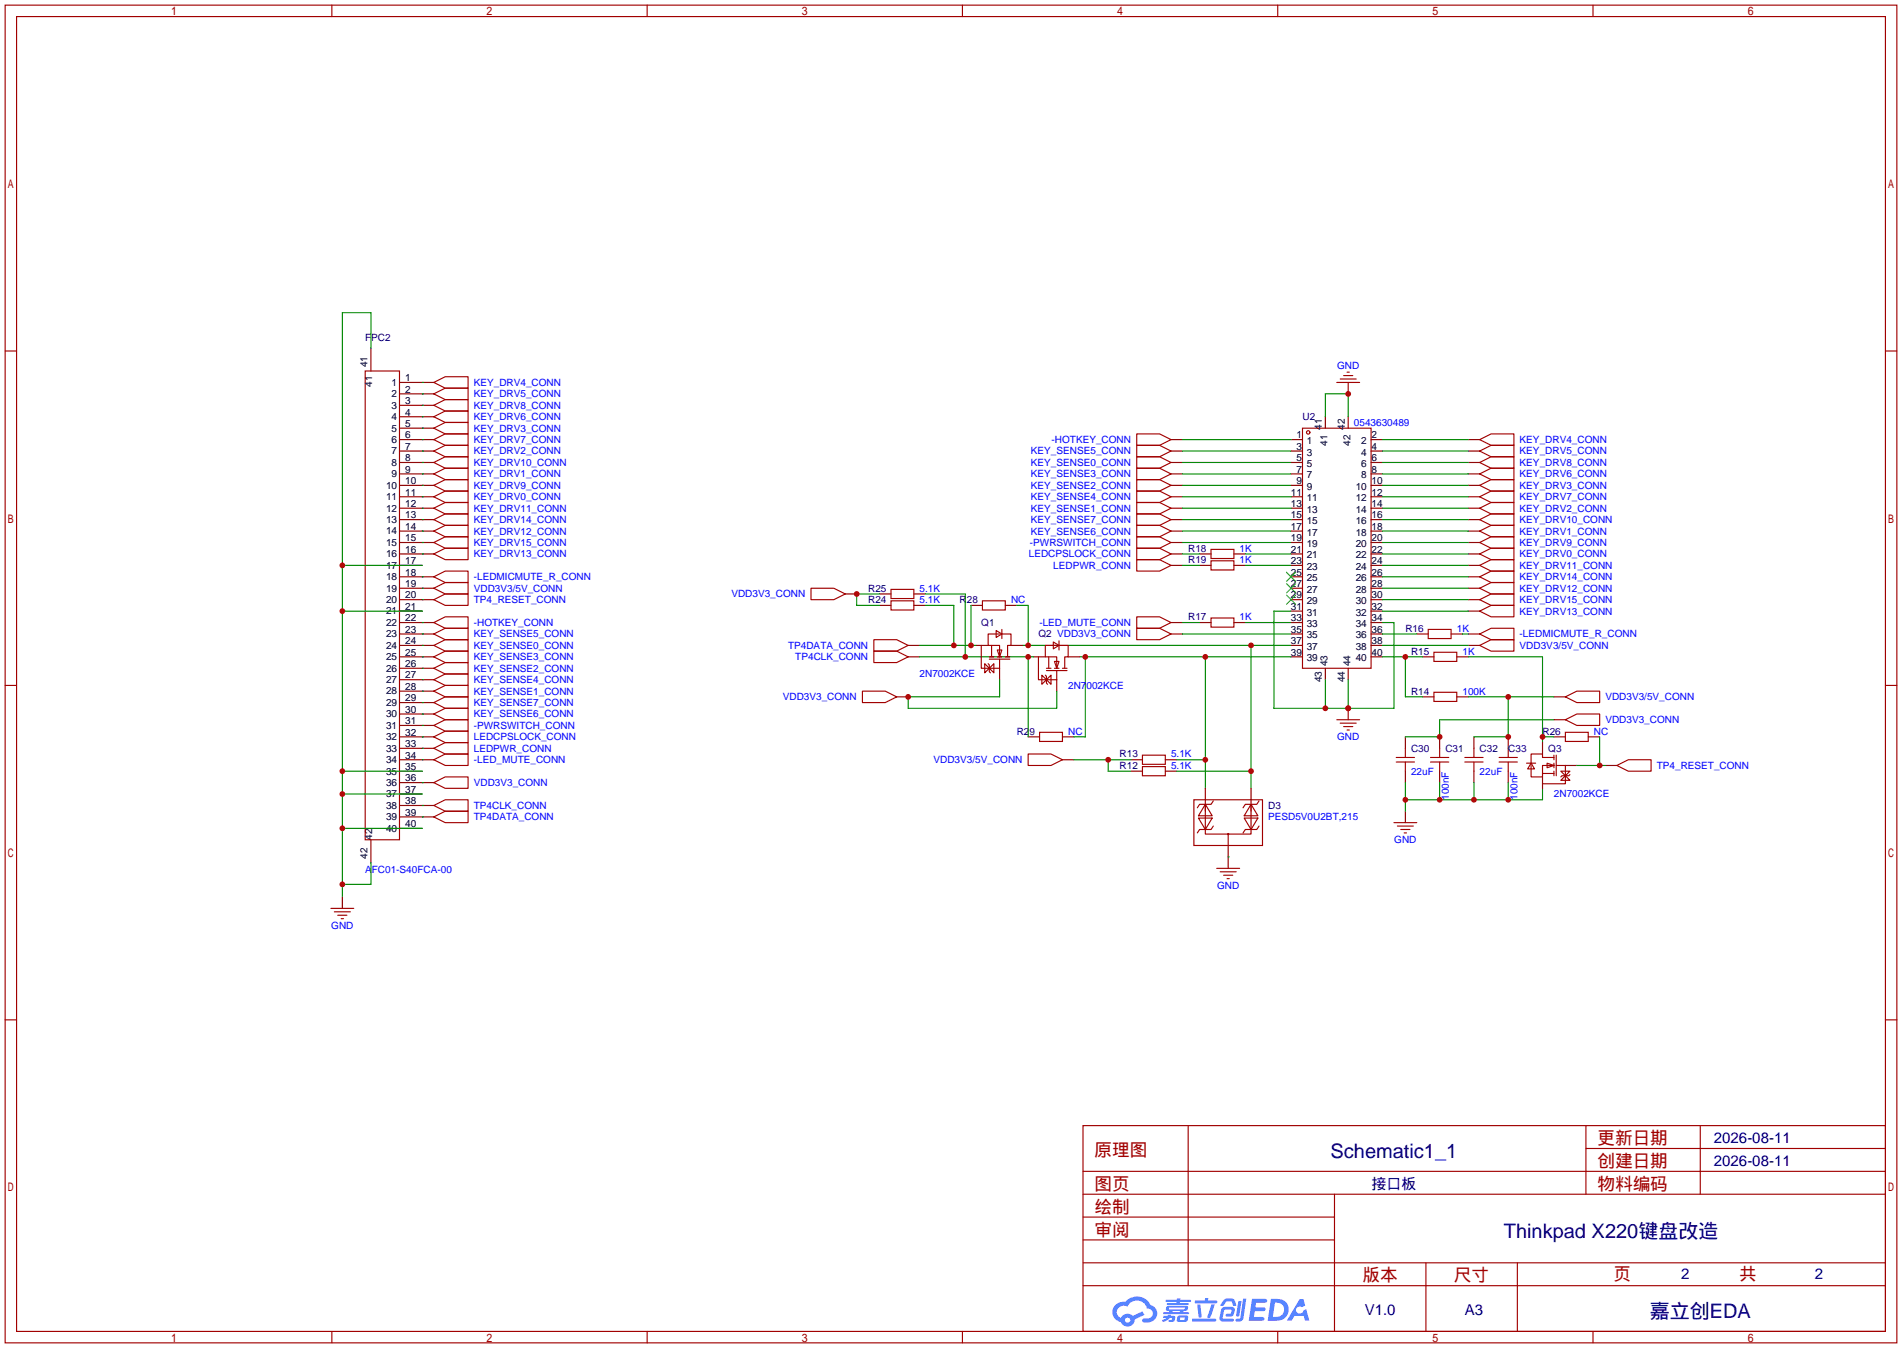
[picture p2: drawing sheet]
<svg xmlns="http://www.w3.org/2000/svg" width="423mm" height="299mm" viewBox="0 0 423 299" stroke-linecap="round" stroke-linejoin="round" font-family="sans-serif">
<g fill="none" stroke="#a10000" stroke-width=".25">
<path d="M1.1 1.1h420.4v297.2h-420.4zM3.7 3.7h415.3v292.1h-415.3zM73.7 1.1v2.6M143.8 1.1v2.6M213.9 1.1v2.6M283.9 1.1v2.6M354 1.1v2.6M1.1 78h2.6M419 78h2.5M1.1 152.3h2.6M419 152.3h2.5M1.1 226.6h2.6"/>
<path d="M419 226.6h2.5M240.7 250.1h178.3v45.7h-178.3zM264 250.1v35.5M352.4 250.1v15.2M352.4 255.1h66.6M377.8 250.1v15.2M240.7 270.4h55.8M240.7 265.3h178.3M240.7 275.5h55.8M240.7 260.2h178.3M296.5 265.3v30.5M73.7 295.8v2.5"/>
<path d="M143.8 295.8v2.5M213.9 295.8v2.5M240.7 285.6h178.3M240.7 280.5h178.3M283.9 295.8v2.5M316.9 280.5v15.3M337.2 280.5v15.3M354 295.8v2.5"/>
</g>
<g fill="#5487ff">
<path d="M278.2 288.5h2.7a.48 .48 0 0 1 .7 .5 .48 .48 0 0 1-.7 .4h-1.8l-.1 1h1.8a.43 .43 0 0 1 .4 .5 .43 .43 0 0 1-.4 .4h-2l-.2 1.3h1.7a.45 .45 0 0 1 .6 .2 .45 .45 0 0 1-.1 .6h-3.3z"/>
<path d="M288.8 288.6h.8l.4 1.4-.7 .4a.84 .84 0 0 0-1.2 .2 .84 .84 0 0 0 .3 1.2 .84 .84 0 0 0 1.2-.4l.1-.3 .6-.3 .7 2.6h-1l-.3-1h-2.1l-.6 1h-1z"/>
<path d="M275.2 289h.7l-.5 3.2a.36 .36 0 0 1-.4 .3 .36 .36 0 0 1-.3-.3z"/>
<path d="M276.2 288.5h.7l-.6 4.3a1.13 1.13 0 0 1-1.7 .6l.1-.4 .8-.1 .1-.1z"/>
<path d="M271.9 288.8l.6-.3h1.1a.77 .77 0 0 1 .8 .5l.3 1-.1 .1h-.6l-.3-.9-.2-.1h-1l-.7 1h-.6z"/>
<path d="M271.5 290.7l.5-.4h1.7a.81 .81 0 0 1 .7 .5 .81 .81 0 0 1-.2 .9 .81 .81 0 0 1-.9 .8h-.6a.32 .32 0 0 1-.3-.4 .32 .32 0 0 1 .3-.2l.8-.1 .2-.8h-1.7l-.3 1.9 2.2 .1a.32 .32 0 0 1 .3 .3 .32 .32 0 0 1-.4 .3h-2.2l-.5-.3-.1-.5z"/>
<path d="M264.9 293h5.1a.33 .33 0 0 1 .3 .3 .33 .33 0 0 1-.4 .3h-4.9l-.1-.1z"/>
<path d="M269.2 289.8h.7l-.6 2a.98 .98 0 0 1-.7 1l-.3-.3z"/>
<path d="M266 289.8h.7l.3 2.6a.34 .34 0 0 1-.3 .4 .34 .34 0 0 1-.3-.3z"/>
<path d="M265.5 288.9h2.2l.2-.5h.6l-.1 .5h1.8a.32 .32 0 0 1 .3 .4 .32 .32 0 0 1-.3 .3h-4.5l-.2-.2z"/>
<path d="M258.5 292.3h1l.1-.2h.6l-.1 .2 .9 .1 .1 .1-.1 1-1.3 .2v-.5h.7v-.4a.68 .68 0 0 0-.9 .4l-1.1 .5-.2-.4 1-.5h-.7z"/>
<path d="M259.1 288.8h2.4l.1-.4h.7l-.1 .4h2.2l.3 .2-.3 .2h-2.2l-.1 .3h1.8l.3 .2-.3 .2h-4.5l-.1-.4h2.1v-.3h-2.2l-.2-.1z"/>
<path d="M282.4 288.5l-.7 4.9h1.7a2.5 2.5 0 0 0 3-2.5 2.5 2.5 0 0 0-3.1-2.4zM283.3 289.4a1.61 1.61 0 0 1 2.1 1.4 1.61 1.61 0 0 1-1.9 1.8h-.7z"/>
<path d="M259.2 290.3l-.1 .8 .7 .1 .1 .3h-1.4l.1 .4h5.4l.2-.1-.2-.3h-1.1l.1-.3a.7 .7 0 0 0 .9-.2 .7 .7 0 0 0-.1-.9h-4.1zM259.8 290.5l3.5 .1-.2 .3h-3.2zM260.6 291.2h1.6l-.1 .3h-1.5z"/>
<path d="M261.7 292.4a1.05 1.05 0 0 0 0 1.2 2.91 2.91 0 0 0 2.1-.1 .98 .98 0 0 0 .1-1.2l-1.7-.1zM262.3 292.7h.8l.1 .4-.2 .2-.8-.1z"/>
<path d="M247.9 289.9a2.23 2.23 0 0 0-.6 2.3 2.23 2.23 0 0 0 1.8 1.5 1.58 1.58 0 0 0 1.7 1 1.58 1.58 0 0 0 1.3-1.6l2.2-1-.5-.8-2.1 1a1.65 1.65 0 0 0-2.6 .5 1.47 1.47 0 0 1-.7-2.1 1.47 1.47 0 0 1 2.2-.4 2.3 2.3 0 0 1 2.3-1.4 2.3 2.3 0 0 1 2 1.8 1.12 1.12 0 0 1 1.3 1 1.12 1.12 0 0 1-1.1 1.2h-.7a.45 .45 0 0 0-.6 .4 .45 .45 0 0 0 .4 .5 2.21 2.21 0 0 0 2.3-.6 2.21 2.21 0 0 0 .5-2.2 2.13 2.13 0 0 0-1.4-1.1 3.3 3.3 0 0 0-5.5-.7l-1.2 .1zM250 293.3a.6 .6 0 0 1 1.2 0 .6 .6 0 0 1-1.2 0z"/>
</g>
<g fill="none" stroke="#a10000" stroke-width=".25">
<path d="M96.4 85l2.5-1.3h5.1v2.5h-5.1zM96.4 97.7l2.5-1.3h5.1v2.5h-5.1zM96.4 95.1l2.5-1.2h5.1v2.5h-5.1zM96.4 90l2.5-1.2h5.1v2.5h-5.1zM96.4 92.6l2.5-1.3h5.1v2.6h-5.1zM96.4 87.5l2.5-1.3h5.1v2.6h-5.1zM252.6 98.9h5.1l2.5 1.3-2.5 1.3h-5.1zM252.6 96.4h5.1l2.5 1.3-2.5 1.2h-5.1zM289.4 95.1h15.3v53.4h-15.3zM328.8 97.7l2.5-1.3h5.1v2.5h-5.1zM96.4 118l2.5-1.3h5.1v2.6h-5.1zM96.4 100.2l2.5-1.3h5.1v2.6h-5.1z"/>
<path d="M96.4 107.8l2.5-1.2h5.1v2.5h-5.1zM96.4 105.3l2.5-1.3h5.1v2.6h-5.1zM96.4 102.7l2.5-1.2h5.1v2.5h-5.1zM96.4 112.9l2.5-1.3h5.1v2.6h-5.1zM96.4 110.4l2.5-1.3h5.1v2.5h-5.1zM96.4 115.4l2.5-1.2h5.1v2.5h-5.1zM252.6 111.6h5.1l2.5 1.3-2.5 1.3h-5.1zM252.6 106.6h5.1l2.5 1.2-2.5 1.3h-5.1zM252.6 109.1h5.1l2.5 1.3-2.5 1.2h-5.1zM252.6 104h5.1l2.5 1.3-2.5 1.3h-5.1zM252.6 101.5h5.1l2.5 1.2-2.5 1.3h-5.1zM252.6 114.2h5.1l2.5 1.2-2.5 1.3h-5.1z"/>
<path d="M252.6 116.7h5.1l2.5 1.3-2.5 1.3h-5.1zM252.6 119.3h5.1l2.5 1.2-2.5 1.3h-5.1zM328.8 110.4l2.5-1.3h5.1v2.5h-5.1zM328.8 105.3l2.5-1.3h5.1v2.6h-5.1zM328.8 102.7l2.5-1.2h5.1v2.5h-5.1zM328.8 100.2l2.5-1.3h5.1v2.6h-5.1zM328.8 118l2.5-1.3h5.1v2.6h-5.1zM328.8 112.9l2.5-1.3h5.1v2.6h-5.1zM328.8 115.4l2.5-1.2h5.1v2.5h-5.1zM328.8 107.8l2.5-1.2h5.1v2.5h-5.1zM96.4 130.7l2.5-1.3h5.1v2.6h-5.1zM96.4 123.1l2.5-1.3h5.1v2.5h-5.1z"/>
<path d="M96.4 120.5l2.5-1.2h5.1v2.5h-5.1zM96.4 138.3l2.5-1.3h5.1v2.6h-5.1zM96.4 133.2l2.5-1.2h5.1v2.5h-5.1zM96.4 128.1l2.5-1.2h5.1v2.5h-5.1zM180.2 130.7h5.1l2.5 1.3-2.5 1.2h-5.1zM198 133.5h5.1v2h-5.1zM198 130.9h5.1v2.1h-5.1zM218.3 133.5h5.1v2h-5.1zM252.6 139.6h5.1l2.5 1.2-2.5 1.3h-5.1zM252.6 124.3h5.1l2.5 1.3-2.5 1.3h-5.1zM252.6 137h5.1l2.5 1.3-2.5 1.3h-5.1zM252.6 121.8h5.1l2.5 1.3-2.5 1.2h-5.1z"/>
<path d="M269.1 137.3h5.1v2h-5.1zM269.1 122h5.1v2.1h-5.1zM269.1 124.6h5.1v2h-5.1zM317.4 139.8h5.1v2.1h-5.1zM328.8 120.5l2.5-1.2h5.1v2.5h-5.1zM328.8 133.2l2.5-1.2h5.1v2.5h-5.1zM328.8 135.8l2.5-1.3h5.1v2.5h-5.1zM328.8 130.7l2.5-1.3h5.1v2.6h-5.1zM328.8 123.1l2.5-1.3h5.1v2.5h-5.1zM328.8 125.6l2.5-1.3h5.1v2.6h-5.1zM328.8 128.1l2.5-1.2h5.1v2.5h-5.1zM96.4 151l2.5-1.3h5.1v2.6h-5.1z"/>
<path d="M96.4 158.6l2.5-1.2h5.1v2.5h-5.1zM96.4 140.8l2.5-1.2h5.1v2.5h-5.1zM96.4 153.5l2.5-1.2h5.1v2.5h-5.1zM96.4 156.1l2.5-1.3h5.1v2.6h-5.1zM96.4 148.5l2.5-1.3h5.1v2.5h-5.1zM96.4 143.4l2.5-1.3h5.1v2.6h-5.1zM96.4 145.9l2.5-1.2h5.1v2.5h-5.1zM191.6 153.5h5.1l2.6 1.3-2.6 1.3h-5.1zM194.2 142.1h5.1l2.5 1.3-2.5 1.3h-5.1zM194.2 144.7h5.1l2.5 1.2-2.5 1.3h-5.1zM318.6 153.8h5.1v2h-5.1zM318.6 144.9h5.1v2h-5.1z"/>
<path d="M328.8 143.4l2.5-1.3h5.1v2.6h-5.1zM328.8 140.8l2.5-1.2h5.1v2.5h-5.1zM347.9 159.9l2.5-1.3h5.1v2.6h-5.1zM347.9 154.8l2.5-1.3h5.1v2.6h-5.1zM96.4 173.9l2.5-1.3h5.1v2.5h-5.1zM96.4 163.7l2.5-1.3h5.1v2.6h-5.1zM96.4 168.8l2.5-1.3h5.1v2.6h-5.1zM96.4 161.2l2.5-1.3h5.1v2.5h-5.1zM96.4 178.9l2.5-1.2h5.1v2.5h-5.1zM96.4 166.2l2.5-1.2h5.1v2.5h-5.1zM228.5 167.5h5.1l2.5 1.3-2.5 1.3h-5.1zM231 162.7h5.1v2h-5.1z"/>
<path d="M253.9 170.3h5.1v2h-5.1zM253.9 167.8h5.1v2h-5.1zM310.3 169.3h4M310.3 168.3h4M312.3 166.2v2.1M312.3 169.3v2M317.9 169.3h4M317.9 168.3h4M319.9 166.2v2.1M319.9 169.3v2M325.5 169.3h4.1M325.5 168.3h4.1"/>
<path d="M327.5 166.2v2.1M327.5 169.3v2M333.1 169.3h4.1M333.1 168.3h4.1M335.2 166.2v2.1M335.2 169.3v2M347.9 162.7h5v2h-5zM359.3 170.1l2.5-1.3h5.1v2.5h-5.1zM96.4 181.5l2.5-1.3h5.1v2.6h-5.1z"/>
<circle cx="290.7" cy="96.1" r=".38"/>
</g>
<g fill="none" stroke="#870000" stroke-width=".25">
<path d="M93.9 97.7h2.5M93.9 85h2.5M93.9 95.1h2.5M93.9 90h2.5M93.9 92.6h2.5M93.9 87.5h2.5M260.2 97.7h2.6M286.9 97.7h2.5M294.5 92.6v2.5M299.6 92.6v2.5M304.7 97.7h2.5M326.3 97.7h2.5"/>
<path d="M93.9 100.2h2.5M93.9 102.7h2.5M93.9 105.3h2.5M93.9 107.8h2.5M93.9 110.4h2.5M93.9 112.9h2.5M93.9 115.4h2.5M93.9 118h2.5M260.2 100.2h2.6M260.2 102.7h2.6M260.2 105.3h2.6M260.2 107.8h2.6"/>
<path d="M260.2 110.4h2.6M260.2 112.9h2.6M260.2 115.4h2.6M260.2 118h2.6M286.9 100.2h2.5M286.9 102.7h2.5M286.9 105.3h2.5M286.9 107.8h2.5M286.9 110.4h2.5M286.9 112.9h2.5M286.9 115.4h2.5M286.9 118h2.5"/>
<path d="M304.7 100.2h2.5M304.7 102.7h2.5M304.7 105.3h2.5M304.7 107.8h2.5M304.7 110.4h2.5M304.7 112.9h2.5M304.7 115.4h2.5M304.7 118h2.5M326.3 100.2h2.5M326.3 102.7h2.5M326.3 105.3h2.5M326.3 107.8h2.5"/>
<path d="M326.3 110.4h2.5M326.3 112.9h2.5M326.3 115.4h2.5M326.3 118h2.5M93.9 120.5h2.5M93.9 123.1h2.5M93.9 128.1h2.5M93.9 130.7h2.5M93.9 133.2h2.5M93.9 138.3h2.5M187.8 132h2.6M195.5 134.5h2.5"/>
<path d="M195.5 132h2.5M203.1 134.5h2.5M203.1 132h2.5M215.8 134.5h2.5M223.4 134.5h2.5M260.2 120.5h2.6M260.2 123.1h2.6M260.2 125.6h2.6M260.2 138.3h2.6M266.6 123.1h2.5M266.6 125.6h2.5M266.6 138.3h2.5"/>
<path d="M274.2 123.1h2.5M274.2 125.6h2.5M274.2 138.3h2.5M286.9 120.5h2.5M286.9 123.1h2.5M286.9 125.6h2.5M286.9 128.1h2.5M286.9 130.7h2.5M286.9 133.2h2.5M286.9 135.8h2.5M286.9 138.3h2.5M304.7 120.5h2.5"/>
<path d="M304.7 123.1h2.5M304.7 125.6h2.5M304.7 128.1h2.5M304.7 130.7h2.5M304.7 133.2h2.5M304.7 135.8h2.5M304.7 138.3h2.5M326.3 120.5h2.5M326.3 123.1h2.5M326.3 125.6h2.5M326.3 128.1h2.5M326.3 130.7h2.5"/>
<path d="M326.3 133.2h2.5M326.3 135.8h2.5M93.9 140.8h2.5M93.9 143.4h2.5M93.9 145.9h2.5M93.9 151h2.5M93.9 158.6h2.5M93.9 153.5h2.5M93.9 156.1h2.5M93.9 148.5h2.5M199.3 154.8h2.5M201.8 143.4h2.5"/>
<path d="M201.8 145.9h2.5M260.2 140.8h2.6M286.9 140.8h2.5M286.9 143.4h2.5M286.9 145.9h2.5M294.5 148.5v2.5M299.6 148.5v2.5M304.7 140.8h2.5M304.7 143.4h2.5M304.7 145.9h2.5M314.8 140.8h2.6M316.1 145.9h2.5"/>
<path d="M316.1 154.8h2.5M322.5 140.8h2.5M323.7 145.9h2.6M323.7 154.8h2.6M326.3 140.8h2.5M326.3 143.4h2.5M345.3 154.8h2.6M345.3 159.9h2.6M93.9 168.8h2.5M93.9 163.7h2.5M93.9 173.9h2.5M93.9 161.2h2.5"/>
<path d="M93.9 178.9h2.5M93.9 166.2h2.5M228.5 163.7h2.5M236.1 168.8h2.5M236.1 163.7h2.5M251.3 171.3h2.6M251.3 168.8h2.6M259 171.3h2.5M259 168.8h2.5M312.3 163.7v2.5M312.3 171.3v2.6M319.9 163.7v2.5"/>
<path d="M319.9 171.3v2.6M327.5 163.7v2.5M327.5 171.3v2.6M335.2 163.7v2.5M335.2 171.3v2.6M345.3 163.7h2.6M352.9 163.7h2.6M356.7 170.1h2.6M93.9 181.5h2.5"/>
</g>
<path d="M285.9 127.1l2 2.1M285.9 129.7l2 2M285.9 132.2l2 2M287.9 127.1l-2 2.1M287.9 129.7l-2 2M287.9 132.2l-2 2" fill="none" stroke="#3c3" stroke-width=".25"/>
<path d="M286.9 135.8h-3.8v21.6h26.7v-19.1h-2.6M294.5 151v6.4M299.6 151v6.4" fill="none" stroke="#008700" stroke-width=".25"/>
<g fill="#c00">
<circle cx="299.6" cy="157.4" r=".63"/>
<circle cx="294.5" cy="157.4" r=".63"/>
</g>
<path d="M299.6 157.4v2.5" fill="none" stroke="#870000" stroke-width=".25"/>
<circle cx="299.6" cy="157.4" r=".63" fill="#c00"/>
<path d="M297.1 159.9h5M297.8 160.7h3.6M298.6 161.4h2M299.3 162.2h.5M270.4 192.9h5.1M271.1 193.7h3.6M271.9 194.4h2M272.7 195.2h.5M309.8 182.8h5M310.5 183.5h3.6M311.3 184.3h2M312 185h.5" fill="none" stroke="#a10000" stroke-width=".25"/>
<path d="M299.6 85v2.5M272.9 190.4v2.5M312.3 180.2v2.6" fill="none" stroke="#870000" stroke-width=".25"/>
<path d="M294.5 92.6v-5.1h5.1v5.1" fill="none" stroke="#008700" stroke-width=".25"/>
<circle cx="299.6" cy="87.5" r=".63" fill="#c00"/>
<path d="M297.1 85h5M297.8 84.2h3.6M298.6 83.4h2M299.3 82.7h.5" fill="none" stroke="#a10000" stroke-width=".25"/>
<g fill="none" stroke="#008700" stroke-width=".25">
<path d="M262.8 97.7h24.1M307.2 97.7h19.1M262.8 100.2h24.1M307.2 100.2h19.1M307.2 102.7h19.1M307.2 105.3h19.1M307.2 107.8h19.1M307.2 110.4h19.1M307.2 112.9h19.1M307.2 115.4h19.1M307.2 118h19.1M307.2 120.5h19.1"/>
<path d="M307.2 123.1h19.1M307.2 125.6h19.1M307.2 128.1h19.1M307.2 130.7h19.1M307.2 133.2h19.1M307.2 135.8h19.1M307.2 140.8h7.6M307.2 143.4h19.1M307.2 145.9h8.9M312.3 145.9v8.9h3.8M325 140.8h1.3"/>
</g>
<circle cx="312.3" cy="145.9" r=".63" fill="#c00"/>
<path d="M326.3 145.9h16.5v19.1M342.8 163.7h2.5" fill="none" stroke="#008700" stroke-width=".25"/>
<circle cx="342.8" cy="163.7" r=".63" fill="#c00"/>
<path d="M205.6 134.5h6.4v8.9M215.8 134.5v8.9M204.3 143.4h12.7" fill="none" stroke="#008700" stroke-width=".25"/>
<g fill="#c00">
<circle cx="212" cy="143.4" r=".63"/>
<circle cx="215.8" cy="143.4" r=".63"/>
</g>
<path d="M225.9 134.5h2.6v8.9M227.2 143.4h59.7M278 143.4v31.7M261.5 171.3h16.5" fill="none" stroke="#008700" stroke-width=".25"/>
<g fill="#c00">
<circle cx="278" cy="171.3" r=".63"/>
<circle cx="278" cy="143.4" r=".63"/>
<circle cx="228.5" cy="143.4" r=".63"/>
</g>
<path d="M205.6 132h8.9v13.9M204.3 145.9h25.4M228.5 145.9v17.8" fill="none" stroke="#008700" stroke-width=".25"/>
<g fill="#c00">
<circle cx="214.5" cy="145.9" r=".63"/>
<circle cx="228.5" cy="145.9" r=".63"/>
</g>
<path d="M239.9 145.9h47M241.2 145.9v17.8h-2.6M267.8 145.9v29.2M261.5 168.8h6.3" fill="none" stroke="#008700" stroke-width=".25"/>
<g fill="#c00">
<circle cx="267.8" cy="145.9" r=".63"/>
<circle cx="267.8" cy="168.8" r=".63"/>
<circle cx="241.2" cy="145.9" r=".63"/>
</g>
<g fill="none" stroke="#008700" stroke-width=".25">
<path d="M262.8 102.7h24.1M262.8 105.3h24.1M262.8 107.8h24.1M262.8 110.4h24.1M262.8 112.9h24.1M262.8 115.4h24.1M262.8 118h24.1M262.8 138.3h3.8M262.8 125.6h3.8M262.8 123.1h3.8M262.8 120.5h24.1M276.7 138.3h10.2"/>
<path d="M276.7 125.6h10.2M276.7 123.1h10.2M262.8 140.8h24.1M238.6 168.8h12.7M246.3 168.8v2.5h5"/>
</g>
<g fill="none" stroke="#a10000" stroke-width=".25">
<path d="M265.3 177.7h15.2v10.1h-15.2zM267.8 178.7l1.6 2.5h-3.1zM267.8 178.7v6.6h10.2v-6.4M267.8 177.7v2.5M269.6 177.9l-.5 .8h-2.5l-.5 .8M278 178.7l1.5 2.5h-3zM278 177.7v2.5M279.8 177.9l-.5 .8h-2.6l-.5 .8M266.3 181.7h3.1l-1.6 2.6zM269.6 183.5l-.5 .8h-2.5l-.5 .7M272.9 185.3v2.5M276.5 181.7h3l-1.5 2.6z"/>
<path d="M279.8 183.5l-.5 .8h-2.6l-.5 .7"/>
<circle cx="272.9" cy="185.3" r=".13"/>
</g>
<path d="M267.8 175.1v2.6M278 175.1v2.6M272.9 187.8v2.6" fill="none" stroke="#870000" stroke-width=".25"/>
<circle cx="246.3" cy="168.8" r=".63" fill="#c00"/>
<path d="M345.3 159.9h-25.4v3.8h-7.6" fill="none" stroke="#008700" stroke-width=".25"/>
<circle cx="319.9" cy="163.7" r=".63" fill="#c00"/>
<path d="M326.3 154.8h19M335.2 154.8v8.9h-7.7" fill="none" stroke="#008700" stroke-width=".25"/>
<g fill="#c00">
<circle cx="335.2" cy="163.7" r=".63"/>
<circle cx="335.2" cy="154.8" r=".63"/>
</g>
<path d="M312.3 173.9v6.3M319.9 173.9v3.8M327.5 173.9v3.8M335.2 173.9v3.8M342.8 175.1v2.6h-30.5" fill="none" stroke="#008700" stroke-width=".25"/>
<g fill="#c00">
<circle cx="327.5" cy="177.7" r=".63"/>
<circle cx="319.9" cy="177.7" r=".63"/>
<circle cx="312.3" cy="177.7" r=".63"/>
<circle cx="335.2" cy="177.7" r=".63"/>
</g>
<path d="M82.4 77.3v-7.8h-6.3v129.8M76.1 135.8h17.8M76.1 125.6h17.8M76.1 176.4h17.8M76.1 171.3h17.8M76.1 184h17.8M82.4 191.6v4.9h-6.3M272.9 190.4h.1" fill="none" stroke="#008700" stroke-width=".25"/>
<g fill="none" stroke="#870000" stroke-width=".25">
<path d="M82.4 77.3v5.1M88.8 85h5.1M88.8 87.5h5.1M88.8 90h5.1M88.8 92.6h5.1M88.8 95.1h5.1M88.8 97.7h5.1M88.8 100.2h5.1M88.8 102.7h5.1M88.8 105.3h5.1M88.8 107.8h5.1M88.8 110.4h5.1"/>
<path d="M88.8 112.9h5.1M88.8 115.4h5.1M88.8 118h5.1M88.8 120.5h5.1M88.8 123.1h5.1M88.8 125.6h5.1M88.8 128.1h5.1M88.8 130.7h5.1M88.8 133.2h5.1M88.8 135.8h5.1M88.8 138.3h5.1M88.8 140.8h5.1"/>
<path d="M88.8 143.4h5.1M88.8 145.9h5.1M88.8 148.5h5.1M88.8 151h5.1M88.8 153.5h5.1M88.8 158.6h5.1M88.8 156.1h5.1M88.8 161.2h5.1M88.8 163.7h5.1M88.8 166.2h5.1M88.8 168.8h5.1M88.8 171.3h5.1"/>
<path d="M88.8 173.9h5.1M88.8 176.4h5.1M88.8 178.9h5.1M82.4 186.6v5M88.8 181.5h5.1M88.8 184h5.1"/>
</g>
<path d="M81.2 82.4h7.6v104.2h-7.6z" fill="none" stroke="#a10000" stroke-width=".25"/>
<g fill="#c00">
<circle cx="76.1" cy="196.5" r=".63"/>
<circle cx="76.1" cy="184" r=".63"/>
<circle cx="76.1" cy="176.4" r=".63"/>
<circle cx="76.1" cy="171.3" r=".63"/>
<circle cx="76.1" cy="135.8" r=".63"/>
<circle cx="76.1" cy="125.6" r=".63"/>
</g>
<path d="M217 143.4h2.6M222.1 148.5v2.5M224.7 143.4h2.5M229.7 145.9h2.6M234.8 151v2.5M237.4 145.9h2.5M342.8 165v2.5M342.8 172.6v2.5M347.9 170.1h2.5M76.1 199.3v2.5" fill="none" stroke="#870000" stroke-width=".25"/>
<g fill="none" stroke="#a10000" stroke-width=".25">
<path d="M222.6 139.8v2.1M218.1 143.4v5.1h4v-2.1M218.8 147.4l1 1.1-1 1zM219.6 147.4l.2 .3v1.5l.3 .3M219.8 148.5l1.1-1.1v2.1zM219.8 145.9h1.1M219.8 146.4h4.6M220.3 143.4v2.5M221.4 140.1l1.2 .7-1.2 .8zM221.6 144.4h1l-.5 1.5zM221.6 145.9h1M222.1 140.8h-2.5v2.6h2.5v2.5"/>
<path d="M222.6 140.8h2.1v2.6h-.8v2.5M223.4 145.9h1M230.8 145.9v5.1h4v-2M231.5 150l1 1-1 1zM232.3 150l.2 .2v1.6l.3 .2M232.5 151l1.1-1v2zM232.5 148.5h1.1M232.5 149h4.6M233 145.9v2.6M234.1 142.6l1.2 .8-1.2 .7zM234.3 146.9h1l-.5 1.6zM234.3 148.5h1"/>
<path d="M234.8 143.4h-2.5v2.5h2.5v2.6M235.3 142.4v2M235.3 143.4h2.1v2.5h-.8v2.6M236.1 148.5h1M339.2 169.5h2M340.2 170.1v2.5h2.6v-2.5h2.5M340.2 169.5l.8 1.3h-1.5zM342.8 171.8h2.5M343.8 169.5l1.5 .6-1.5 .5zM345.3 168.3h-2.5v-.8h-2.6v2M345.3 167.8v1M345.3 169.5v1.1"/>
<path d="M345.3 171.3v1M345.8 170.1h2.1v4h-5.1M345.8 167.8v4.5M346.8 173.4l1.1-1.1 1 1.1zM346.8 171.3h2.1l-1 1zM348.9 172.1l-.3 .2h-1.5l-.3 .3M73.5 201.8h5.1M74.3 202.6h3.6M75.1 203.3h2M75.8 204.1h.5"/>
</g>
<g fill="none" stroke="#008700" stroke-width=".25">
<path d="M93.9 85h.1M93.9 87.5h.1M93.9 90h.1M93.9 92.6h.1M93.9 95.1h.1M93.9 97.7h.1M93.9 100.2h.1M93.9 102.7h.1M93.9 105.3h.1M93.9 107.8h.1M93.9 110.4h.1M93.9 112.9h.1"/>
<path d="M93.9 115.4h.1M93.9 118h.1M93.9 120.5h.1M93.9 123.1h.1M93.9 128.1h.1M93.9 130.7h.1M93.9 133.2h.1M93.9 138.3h.1M93.9 140.8h.1M93.9 143.4h.1M93.9 145.9h.1M93.9 148.5h.1"/>
<path d="M93.9 151h.1M93.9 153.5h.1M93.9 158.6h.1M93.9 156.1h.1M222.1 151v3.8h-20.3v2.6h33v-3.9M93.9 161.2h.1M93.9 163.7h.1M93.9 166.2h.1M93.9 168.8h.1M93.9 173.9h.1M93.9 178.9h.1M93.9 181.5h.1"/>
</g>
<circle cx="201.8" cy="154.8" r=".63" fill="#c00"/>
<path d="M195.5 132h-5.1v2.5h5.1" fill="none" stroke="#008700" stroke-width=".25"/>
<circle cx="190.4" cy="132" r=".63" fill="#c00"/>
<path d="M350.4 170.1h6.3M355.5 163.7v6.4" fill="none" stroke="#008700" stroke-width=".25"/>
<circle cx="355.5" cy="170.1" r=".63" fill="#c00"/>
<g font-size="4.4" fill="#000080">
<text x="295.7" y="257.2">Schematic1_1</text>
<text x="334.2" y="275">Thinkpad X220键盘改造</text>
<text x="366.6" y="292.7">嘉立创EDA</text>
</g>
<g font-size="3.9" fill="#a00000">
<text x="243.2" y="256.7">原理图</text>
<text x="355" y="254.2">更新日期</text>
<text x="355" y="259.3">创建日期</text>
<text x="243.2" y="269.4">绘制</text>
<text x="243.2" y="264.4">图页</text>
<text x="355" y="264.4">物料编码</text>
<text x="243.2" y="274.5">审阅</text>
<text x="302.8" y="284.7">版本</text>
<text x="323.1" y="284.7">尺寸</text>
<text x="358.5" y="284.4">页</text>
<text x="386.5" y="284.4">共</text>
</g>
<g font-size="3.3" fill="#000080">
<text x="380.9" y="254">2026-08-11</text>
<text x="380.9" y="259.1">2026-08-11</text>
<text x="304.8" y="264.2">接口板</text>
<text x="373.6" y="284.2">2</text>
<text x="403.3" y="284.2">2</text>
<text x="303.3" y="292.1">V1.0</text>
<text x="325.5" y="292.1">A3</text>
</g>
<g font-size="2.2" fill="#000080">
<text x="81.2" y="75.8">FPC2</text>
<text x="289.4" y="93.3">U2</text>
<text x="264" y="122.6">R18</text>
<text x="264" y="125.1">R19</text>
<text x="192.9" y="131.4">R25</text>
<text x="192.9" y="134">R24</text>
<text x="213.2" y="134">R28</text>
<text x="264" y="137.8">R17</text>
<text x="218.1" y="139.1">Q1</text>
<text x="230.8" y="141.6">Q2 VDD3V3_CONN</text>
<text x="312.3" y="140.3">R16</text>
<text x="313.6" y="145.4">R15</text>
<text x="313.6" y="154.3">R14</text>
<text x="225.9" y="163.2">R29</text>
<text x="313.6" y="167">C30</text>
<text x="321.2" y="167">C31</text>
<text x="328.8" y="167">C32</text>
<text x="335.2" y="167">C33</text>
<text x="342.8" y="163.2">R26</text>
<text x="344" y="167">Q3</text>
<text x="248.8" y="170.8">R12</text>
<text x="248.8" y="168.3">R13</text>
<text x="281.8" y="179.7">D3</text>
</g>
<g font-size="2.2">
<text x="81.7" y="81.6" transform="rotate(-90 81.7 81.6)">41</text>
<text x="82.7" y="85.9" transform="rotate(-90 82.7 85.9)">41</text>
<text x="87" y="85.7">1</text>
<text x="87" y="88.2">2</text>
<text x="90" y="84.7">1</text>
<text x="90" y="87.2">2</text>
<text x="90" y="89.8">3</text>
<text x="87" y="90.8">3</text>
<text x="87" y="93.3">4</text>
<text x="87" y="95.9">5</text>
<text x="90" y="92.3">4</text>
<text x="90" y="94.8">5</text>
<text x="293.8" y="95.5" transform="rotate(-90 293.8 95.5)">41</text>
<text x="298.8" y="95.5" transform="rotate(-90 298.8 95.5)">42</text>
<text x="87" y="98.4">6</text>
<text x="87" y="100.9">7</text>
<text x="90" y="97.4">6</text>
<text x="90" y="99.9">7</text>
<text x="288.1" y="97.4">1</text>
<text x="288.1" y="99.9">3</text>
<text x="290.4" y="98.7">1</text>
<text x="290.4" y="101.2">3</text>
<text x="295" y="99" transform="rotate(-90 295 99)">41</text>
<text x="300.1" y="99" transform="rotate(-90 300.1 99)">42</text>
<text x="302.5" y="98.7">2</text>
<text x="302.5" y="101.2">4</text>
<text x="304.8" y="97.4">2</text>
<text x="304.8" y="99.9">4</text>
<text x="87" y="103.5">8</text>
<text x="87" y="106">9</text>
<text x="90" y="102.5">8</text>
<text x="90" y="105">9</text>
<text x="90" y="107.5">10</text>
<text x="288.1" y="102.5">5</text>
<text x="288.1" y="105">7</text>
<text x="288.1" y="107.5">9</text>
<text x="290.4" y="103.7">5</text>
<text x="290.4" y="106.3">7</text>
<text x="302.5" y="103.7">6</text>
<text x="302.5" y="106.3">8</text>
<text x="304.8" y="102.5">6</text>
<text x="304.8" y="105">8</text>
<text x="304.8" y="107.5">10</text>
<text x="85.8" y="108.6">10</text>
<text x="85.8" y="111.1">11</text>
<text x="85.8" y="113.6">12</text>
<text x="90" y="110.1">11</text>
<text x="90" y="112.6">12</text>
<text x="286.8" y="110.1">11</text>
<text x="286.8" y="112.6">13</text>
<text x="290.4" y="108.8">9</text>
<text x="290.4" y="111.4">11</text>
<text x="290.4" y="113.9">13</text>
<text x="301.3" y="108.8">10</text>
<text x="301.3" y="111.4">12</text>
<text x="301.3" y="113.9">14</text>
<text x="304.8" y="110.1">12</text>
<text x="304.8" y="112.6">14</text>
<text x="85.8" y="116.2">13</text>
<text x="85.8" y="118.7">14</text>
<text x="90" y="115.2">13</text>
<text x="90" y="117.7">14</text>
<text x="286.8" y="115.2">15</text>
<text x="286.8" y="117.7">17</text>
<text x="290.4" y="116.4">15</text>
<text x="290.4" y="119">17</text>
<text x="301.3" y="116.4">16</text>
<text x="301.3" y="119">18</text>
<text x="304.8" y="115.2">16</text>
<text x="304.8" y="117.7">18</text>
<text x="85.8" y="121.3">15</text>
<text x="85.8" y="123.8">16</text>
<text x="90" y="120.2">15</text>
<text x="90" y="122.8">16</text>
<text x="90" y="125.3">17</text>
<text x="286.8" y="120.2">19</text>
<text x="286.8" y="122.8">21</text>
<text x="286.8" y="125.3">23</text>
<text x="290.4" y="121.5">19</text>
<text x="290.4" y="124.1">21</text>
<text x="301.3" y="121.5">20</text>
<text x="301.3" y="124.1">22</text>
<text x="304.8" y="120.2">20</text>
<text x="304.8" y="122.8">22</text>
<text x="304.8" y="125.3">24</text>
<text x="85.8" y="126.3">17</text>
<text x="85.8" y="128.9">18</text>
<text x="85.8" y="131.4">19</text>
<text x="90" y="127.9">18</text>
<text x="90" y="130.4">19</text>
<text x="286.8" y="127.9">25</text>
<text x="286.8" y="130.4">27</text>
<text x="290.4" y="126.6">23</text>
<text x="290.4" y="129.1">25</text>
<text x="290.4" y="131.7">27</text>
<text x="301.3" y="126.6">24</text>
<text x="301.3" y="129.1">26</text>
<text x="301.3" y="131.7">28</text>
<text x="304.8" y="127.9">26</text>
<text x="304.8" y="130.4">28</text>
<text x="85.8" y="134">20</text>
<text x="85.8" y="136.5">21</text>
<text x="90" y="132.9">20</text>
<text x="90" y="135.5">21</text>
<text x="286.8" y="132.9">29</text>
<text x="286.8" y="135.5">31</text>
<text x="290.4" y="134.2">29</text>
<text x="290.4" y="136.8">31</text>
<text x="301.3" y="134.2">30</text>
<text x="301.3" y="136.8">32</text>
<text x="304.8" y="132.9">30</text>
<text x="304.8" y="135.5">32</text>
<text x="85.8" y="139">22</text>
<text x="85.8" y="141.6">23</text>
<text x="90" y="138">22</text>
<text x="90" y="140.6">23</text>
<text x="90" y="143.1">24</text>
<text x="286.8" y="138">33</text>
<text x="286.8" y="140.6">35</text>
<text x="286.8" y="143.1">37</text>
<text x="290.4" y="139.3">33</text>
<text x="290.4" y="141.8">35</text>
<text x="301.3" y="139.3">34</text>
<text x="301.3" y="141.8">36</text>
<text x="304.8" y="138">34</text>
<text x="304.8" y="140.6">36</text>
<text x="304.8" y="143.1">38</text>
<text x="85.8" y="144.1">24</text>
<text x="85.8" y="146.7">25</text>
<text x="85.8" y="149.2">26</text>
<text x="90" y="145.6">25</text>
<text x="90" y="148.2">26</text>
<text x="286.8" y="145.6">39</text>
<text x="290.4" y="144.4">37</text>
<text x="290.4" y="146.9">39</text>
<text x="295" y="148" transform="rotate(-90 295 148)">43</text>
<text x="300.1" y="148" transform="rotate(-90 300.1 148)">44</text>
<text x="301.3" y="144.4">38</text>
<text x="301.3" y="146.9">40</text>
<text x="304.8" y="145.6">40</text>
<text x="85.8" y="151.7">27</text>
<text x="85.8" y="154.3">28</text>
<text x="90" y="150.7">27</text>
<text x="90" y="153.3">28</text>
<text x="90" y="155.8">29</text>
<text x="293.8" y="151.5" transform="rotate(-90 293.8 151.5)">43</text>
<text x="298.8" y="151.5" transform="rotate(-90 298.8 151.5)">44</text>
<text x="85.8" y="159.4">30</text>
<text x="85.8" y="156.8">29</text>
<text x="85.8" y="161.9">31</text>
<text x="90" y="158.3">30</text>
<text x="90" y="160.9">31</text>
<text x="85.8" y="164.4">32</text>
<text x="85.8" y="167">33</text>
<text x="90" y="163.4">32</text>
<text x="90" y="166">33</text>
<text x="85.8" y="169.5">34</text>
<text x="85.8" y="172.1">35</text>
<text x="90" y="168.5">34</text>
<text x="90" y="171">35</text>
<text x="90" y="173.6">36</text>
<text x="85.8" y="174.6">36</text>
<text x="85.8" y="177.1">37</text>
<text x="85.8" y="179.7">38</text>
<text x="90" y="176.1">37</text>
<text x="90" y="178.7">38</text>
<text x="85.8" y="182.2">39</text>
<text x="85.8" y="184.8">40</text>
<text x="90" y="181.2">39</text>
<text x="90" y="183.7">40</text>
<text x="81.7" y="190.8" transform="rotate(-90 81.7 190.8)">42</text>
<text x="82.7" y="186.5" transform="rotate(-90 82.7 186.5)">42</text>
</g>
<g font-size="2.2" fill="#00f">
<text x="297.1" y="81.9">GND</text>
<text x="105.3" y="85.7">KEY_DRV4_CONN</text>
<text x="105.3" y="88.3">KEY_DRV5_CONN</text>
<text x="105.3" y="95.9">KEY_DRV3_CONN</text>
<text x="105.3" y="90.8">KEY_DRV8_CONN</text>
<text x="105.3" y="93.3">KEY_DRV6_CONN</text>
<text x="300.9" y="94.6">0543630489</text>
<text x="105.3" y="98.4">KEY_DRV7_CONN</text>
<text x="105.3" y="101">KEY_DRV2_CONN</text>
<text x="229.1" y="101">KEY_SENSE5_CONN</text>
<text x="233.7" y="98.4">-HOTKEY_CONN</text>
<text x="337.7" y="98.4">KEY_DRV4_CONN</text>
<text x="337.7" y="101">KEY_DRV5_CONN</text>
<text x="105.3" y="106">KEY_DRV1_CONN</text>
<text x="105.3" y="103.5">KEY_DRV10_CONN</text>
<text x="229.1" y="106">KEY_SENSE3_CONN</text>
<text x="229.1" y="103.5">KEY_SENSE0_CONN</text>
<text x="337.7" y="106">KEY_DRV6_CONN</text>
<text x="337.7" y="103.5">KEY_DRV8_CONN</text>
<text x="105.3" y="108.6">KEY_DRV9_CONN</text>
<text x="105.3" y="113.7">KEY_DRV11_CONN</text>
<text x="105.3" y="111.1">KEY_DRV0_CONN</text>
<text x="229.1" y="113.7">KEY_SENSE1_CONN</text>
<text x="229.1" y="108.6">KEY_SENSE2_CONN</text>
<text x="229.1" y="111.1">KEY_SENSE4_CONN</text>
<text x="337.7" y="111.1">KEY_DRV7_CONN</text>
<text x="337.7" y="113.7">KEY_DRV2_CONN</text>
<text x="337.7" y="108.6">KEY_DRV3_CONN</text>
<text x="105.3" y="118.7">KEY_DRV12_CONN</text>
<text x="105.3" y="116.2">KEY_DRV14_CONN</text>
<text x="229.1" y="116.2">KEY_SENSE7_CONN</text>
<text x="229.1" y="118.7">KEY_SENSE6_CONN</text>
<text x="337.7" y="118.7">KEY_DRV1_CONN</text>
<text x="337.7" y="116.2">KEY_DRV10_CONN</text>
<text x="105.3" y="123.8">KEY_DRV13_CONN</text>
<text x="105.3" y="121.3">KEY_DRV15_CONN</text>
<text x="228.6" y="123.8">LEDCPSLOCK_CONN</text>
<text x="228.9" y="121.3">-PWRSWITCH_CONN</text>
<text x="275.5" y="122.6">1K</text>
<text x="275.5" y="125.1">1K</text>
<text x="337.7" y="121.3">KEY_DRV9_CONN</text>
<text x="337.7" y="123.8">KEY_DRV0_CONN</text>
<text x="105.3" y="131.4">VDD3V3/5V_CONN</text>
<text x="105.3" y="128.9">-LEDMICMUTE_R_CONN</text>
<text x="204.3" y="131.4">5.1K</text>
<text x="234" y="126.4">LEDPWR_CONN</text>
<text x="337.7" y="131.4">KEY_DRV12_CONN</text>
<text x="337.7" y="126.4">KEY_DRV11_CONN</text>
<text x="337.7" y="128.9">KEY_DRV14_CONN</text>
<text x="105.3" y="134">TP4_RESET_CONN</text>
<text x="162.5" y="132.7">VDD3V3_CONN</text>
<text x="204.3" y="134">5.1K</text>
<text x="224.7" y="134">NC</text>
<text x="275.5" y="137.8">1K</text>
<text x="337.7" y="134">KEY_DRV15_CONN</text>
<text x="337.7" y="136.5">KEY_DRV13_CONN</text>
<text x="105.3" y="141.6">KEY_SENSE5_CONN</text>
<text x="105.3" y="139.1">-HOTKEY_CONN</text>
<text x="231" y="139.1">-LED_MUTE_CONN</text>
<text x="323.7" y="140.3">1K</text>
<text x="337.7" y="141.6">-LEDMICMUTE_R_CONN</text>
<text x="105.3" y="149.2">KEY_SENSE2_CONN</text>
<text x="105.3" y="144.1">KEY_SENSE0_CONN</text>
<text x="105.3" y="146.7">KEY_SENSE3_CONN</text>
<text x="175.1" y="144.1">TP4DATA_CONN</text>
<text x="176.7" y="146.7">TP4CLK_CONN</text>
<text x="325" y="145.4">1K</text>
<text x="337.7" y="144.1">VDD3V3/5V_CONN</text>
<text x="105.3" y="151.8">KEY_SENSE4_CONN</text>
<text x="105.3" y="154.3">KEY_SENSE1_CONN</text>
<text x="173.9" y="155.6">VDD3V3_CONN</text>
<text x="204.3" y="150.5">2N7002KCE</text>
<text x="237.4" y="153">2N7002KCE</text>
<text x="325" y="154.3">100K</text>
<text x="356.7" y="155.6">VDD3V3/5V_CONN</text>
<text x="105.3" y="159.4">KEY_SENSE6_CONN</text>
<text x="105.3" y="156.8">KEY_SENSE7_CONN</text>
<text x="105.3" y="161.9">-PWRSWITCH_CONN</text>
<text x="356.7" y="160.7">VDD3V3_CONN</text>
<text x="105.3" y="164.5">LEDCPSLOCK_CONN</text>
<text x="105.3" y="167">LEDPWR_CONN</text>
<text x="237.4" y="163.2">NC</text>
<text x="297.1" y="164.5">GND</text>
<text x="354.2" y="163.2">NC</text>
<text x="105.3" y="169.5">-LED_MUTE_CONN</text>
<text x="207.4" y="169.5">VDD3V3/5V_CONN</text>
<text x="260.2" y="170.8">5.1K</text>
<text x="260.2" y="168.3">5.1K</text>
<text x="313.6" y="172.1">22uF</text>
<text x="328.8" y="172.1">22uF</text>
<text x="368.2" y="170.8">TP4_RESET_CONN</text>
<text x="105.3" y="174.6">VDD3V3_CONN</text>
<text x="105.3" y="179.7">TP4CLK_CONN</text>
<text x="321.9" y="177.7" transform="rotate(-90 321.9 177.7)">100nF</text>
<text x="337.2" y="177.7" transform="rotate(-90 337.2 177.7)">100nF</text>
<text x="345.3" y="177.2">2N7002KCE</text>
<text x="105.3" y="182.2">TP4DATA_CONN</text>
<text x="281.8" y="182.2">PESD5V0U2BT,215</text>
<text x="309.8" y="187.3">GND</text>
<text x="81.2" y="193.9">AFC01-S40FCA-00</text>
<text x="270.5" y="197.5">GND</text>
<text x="73.6" y="206.4">GND</text>
</g>
</svg>
